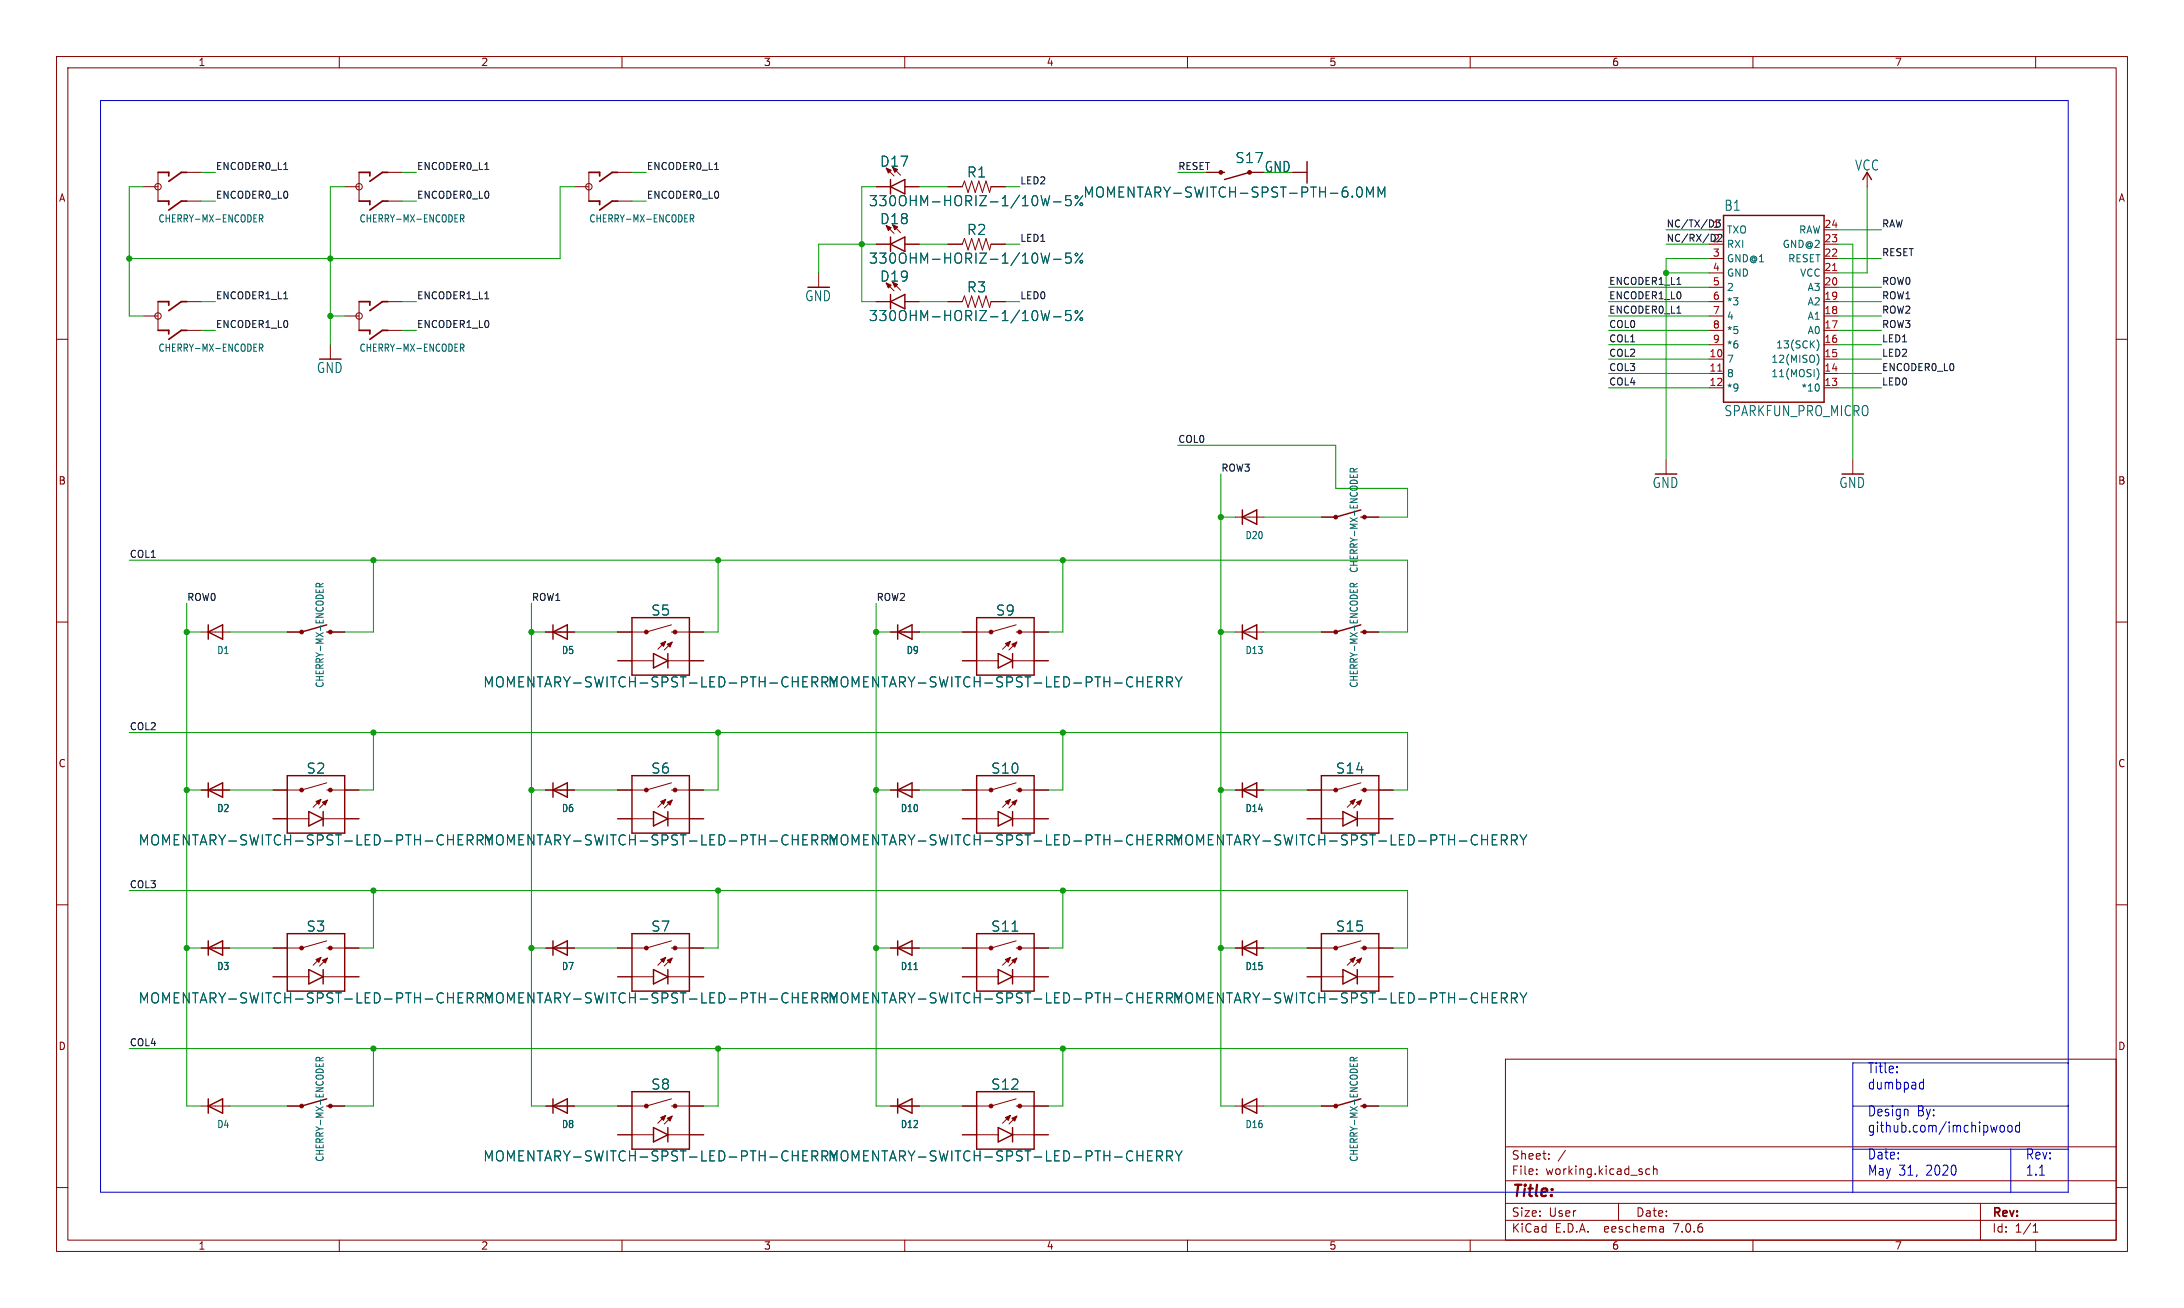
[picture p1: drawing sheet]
<svg xmlns="http://www.w3.org/2000/svg" width="386mm" height="231mm" viewBox="0 0 386 231" stroke-linecap="round" stroke-linejoin="round" font-family="sans-serif">
<g fill="none" stroke="#840000" stroke-width=".18">
<path d="M10 10h366.2v211.3h-366.2zM12 12h362.2v207.3h-362.2zM60 10v2M110 10v2M160 10v2M210 10v2M260 10v2M310 10v2M360 10v2M25.4 33h2.5M27.9 30.5v5.1M33 30.5h2.6"/>
<path d="M33 35.6h2.6M61 33h2.5M63.5 30.5v5.1M68.6 30.5h2.5M68.6 35.6h2.5M101.6 33h2.5M104.1 30.5v5.1M109.2 30.5h2.6M109.2 35.6h2.6M154.9 33h2.6M156.7 29.7l1.4 1.4M156.7 39.9l1.4 1.4"/>
<path d="M157.9 29.6l1.4 1.4M157.9 39.8l1.4 1.3M160 33h2.6M167.6 33h2.6l.4-1 .6 2 .6-2 .7 2 .6-2 .6 2 .7-2 .6 2 .3-1h2.5M213.4 30.5h2.5M221 30.5h2.5M228.6 30.5h2.5M330.2 30.5v2.5M10 60h2M25.4 55.9h2.5M27.9 53.3v5.1M33 53.3h2.6"/>
<path d="M33 58.4h2.6M61 55.9h2.5M63.5 53.3v5.1M68.6 53.3h2.5M68.6 58.4h2.5M144.8 48.3v2.5M154.9 43.2h2.6M154.9 53.3h2.6M156.7 50l1.4 1.4M157.9 49.9l1.4 1.4M160 43.2h2.6M160 53.3h2.6"/>
<path d="M167.6 43.2h2.6l.4-1 .6 2 .6-2 .7 2 .6-2 .6 2 .7-2 .6 2 .3-1h2.5M167.6 53.3h2.6l.4-1 .6 2.1 .6-2.1 .7 2.1 .6-2.1 .6 2.1 .7-2.1 .6 2.1 .3-1.1h2.5M302.3 43.2h2.5M302.3 53.3h2.5M302.3 58.4h2.5M302.3 55.9h2.5M302.3 40.6h2.5M302.3 50.8h2.5M302.3 48.3h2.5M302.3 45.7h2.5M322.6 43.2h2.5M322.6 53.3h2.5"/>
<path d="M322.6 58.4h2.5M322.6 55.9h2.5M322.6 40.6h2.5M322.6 50.8h2.5M322.6 48.3h2.5M322.6 45.7h2.5M374.2 60h2M58.4 61v2.5M302.3 63.5h2.5M302.3 66h2.5M302.3 68.6h2.5M302.3 61h2.5"/>
<path d="M322.6 63.5h2.5M322.6 66h2.5M322.6 68.6h2.5M322.6 61h2.5M218.4 91.4h5.1M233.7 91.4h2.5M241.3 91.4h2.5M294.6 81.3v2.5M327.7 81.3v2.5M10 110h2M35.6 111.8h5M50.8 111.8h2.5"/>
<path d="M58.4 111.8h2.6M96.5 111.8h5.1M109.2 116.8h6.4M117.7 113.4l-1.4 1.4M118.1 116.8h6.4M118.7 110.5l-4.4 1.3h-5.1M118.7 111.8h5.8M118.9 113.5l-1.4 1.4M157.5 111.8h5.1M170.2 116.8h6.3M178.7 113.4l-1.4 1.4M179.1 116.8h6.3"/>
<path d="M179.7 110.5l-4.4 1.3h-5.1M179.7 111.8h5.7M179.8 113.5l-1.4 1.4M218.4 111.8h5.1M233.7 111.8h2.5M241.3 111.8h2.5M374.2 110h2M35.6 139.7h5M57.8 138.4l-4.5 1.3h-5M57.8 139.7h5.7M96.5 139.7h5.1M118.7 138.4l-4.4 1.3h-5.1"/>
<path d="M118.7 139.7h5.8M157.5 139.7h5.1M179.7 138.4l-4.4 1.3h-5.1M179.7 139.7h5.7M218.4 139.7h5.1M240.7 138.4l-4.5 1.3h-5.1M240.7 139.7h5.7M10 160h2M48.3 144.8h6.3M56.8 141.4l-1.4 1.3M57.1 144.8h6.4M57.9 141.5l-1.4 1.4"/>
<path d="M109.2 144.8h6.4M117.7 141.4l-1.4 1.3M118.1 144.8h6.4M118.9 141.5l-1.4 1.4M170.2 144.8h6.3M178.7 141.4l-1.4 1.3M179.1 144.8h6.3M179.8 141.5l-1.4 1.4M231.1 144.8h6.4M239.6 141.4l-1.3 1.3M240 144.8h6.4M240.8 141.5l-1.4 1.4"/>
<path d="M374.2 160h2M35.6 167.6h5M48.3 172.7h6.3M56.8 169.3l-1.4 1.4M57.1 172.7h6.4M57.8 166.4l-4.5 1.2h-5M57.8 167.6h5.7M57.9 169.4l-1.4 1.4M96.5 167.6h5.1M109.2 172.7h6.4M117.7 169.3l-1.4 1.4M118.1 172.7h6.4"/>
<path d="M118.7 166.4l-4.4 1.2h-5.1M118.7 167.6h5.8M118.9 169.4l-1.4 1.4M157.5 167.6h5.1M170.2 172.7h6.3M178.7 169.3l-1.4 1.4M179.1 172.7h6.3M179.7 166.4l-4.4 1.2h-5.1M179.7 167.6h5.7M179.8 169.4l-1.4 1.4M218.4 167.6h5.1M231.1 172.7h6.4"/>
<path d="M239.6 169.3l-1.3 1.4M240 172.7h6.4M240.7 166.4l-4.5 1.2h-5.1M240.7 167.6h5.7M240.8 169.4l-1.4 1.4M35.6 195.6h5M50.8 195.6h2.5M58.4 195.6h2.6M96.5 195.6h5.1M117.7 197.2l-1.4 1.4M118.7 194.3l-4.4 1.3h-5.1M118.7 195.6h5.8"/>
<path d="M118.9 197.4l-1.4 1.4M157.5 195.6h5.1M178.7 197.2l-1.4 1.4M179.7 194.3l-4.4 1.3h-5.1M179.7 195.6h5.7M179.8 197.4l-1.4 1.4M218.4 195.6h5.1M233.7 195.6h2.5M241.3 195.6h2.5M266.2 187.3h108v32h-108zM10 210h2M60 219.3v2"/>
<path d="M109.2 200.7h6.4M110 219.3v2M118.1 200.7h6.4M160 219.3v2M170.2 200.7h6.3M179.1 200.7h6.3M210 219.3v2M260 219.3v2M266.2 215.8h108M266.2 212.8h108M266.2 208.8h108M266.2 202.8h108"/>
<path d="M271.8 207.5v.2M271.8 206.7v.2M273.9 204.8v.2M273.9 204v.2M276.8 203.4l-1.3 1.9M286.2 212.8v3M291.8 206.7h-.5l-.3 .3v.4l.2 .2h.6M292.4 206.8l.2-.1h.4v1M292.4 206.2v1.5M294.1 216.9l.1 1M294.2 217.8l-.2 .1M294.2 217.2l-.2 .1"/>
<path d="M310 219.3v2M350.2 212.8v6.5M359.5 217.9h.9M359.5 216.8l.5-.4v1.5M360 219.3v2M374.2 210h2"/>
<circle cx="27.9" cy="33" r=".57"/>
<circle cx="63.5" cy="33" r=".57"/>
<circle cx="104.1" cy="33" r=".57"/>
<circle cx="27.9" cy="55.9" r=".57"/>
<circle cx="63.5" cy="55.9" r=".57"/>
</g>
<g fill="#840000" stroke="#840000" stroke-width=".18">
<path d="M116.8 169.7l.9-.4-.4 .9z"/>
<path d="M118 169.8l.9-.4-.4 .9z"/>
<path d="M156.7 50l.9 .4-.5 .5z"/>
<path d="M116.8 197.6l.9-.4-.4 .9z"/>
<path d="M118 197.7l.9-.3-.4 .8z"/>
<path d="M55.9 141.7l.9-.3-.4 .8z"/>
<path d="M57 141.9l.9-.4-.4 .9z"/>
<path d="M55.9 169.7l.9-.4-.4 .9z"/>
<path d="M57 169.8l.9-.4-.4 .9z"/>
<path d="M177.8 197.6l.9-.4-.4 .9z"/>
<path d="M178.9 197.7l.9-.3-.3 .8z"/>
<path d="M116.8 113.8l.9-.4-.4 .9z"/>
<path d="M118 113.9l.9-.4-.4 .9z"/>
<path d="M116.8 141.7l.9-.3-.4 .8z"/>
<path d="M118 141.9l.9-.4-.4 .9z"/>
<path d="M156.7 29.7l.9 .4-.5 .5z"/>
<path d="M156.7 39.9l.9 .4-.5 .5z"/>
<path d="M177.8 113.8l.9-.4-.4 .9z"/>
<path d="M178.9 113.9l.9-.4-.3 .9z"/>
<path d="M177.8 169.7l.9-.4-.4 .9z"/>
<path d="M178.9 169.8l.9-.4-.3 .9z"/>
<path d="M177.8 141.7l.9-.3-.4 .8z"/>
<path d="M178.9 141.9l.9-.4-.3 .9z"/>
<path d="M238.8 169.7l.8-.4-.3 .9z"/>
<path d="M239.9 169.8l.9-.4-.4 .9z"/>
<path d="M238.8 141.7l.8-.3-.3 .8z"/>
<path d="M239.9 141.9l.9-.4-.4 .9z"/>
<circle cx="114.3" cy="167.6" r=".33"/>
<circle cx="119.4" cy="167.6" r=".33"/>
<circle cx="221" cy="30.5" r=".33"/>
<circle cx="215.9" cy="30.5" r=".33"/>
<circle cx="236.2" cy="91.4" r=".33"/>
<circle cx="241.3" cy="91.4" r=".33"/>
<circle cx="236.2" cy="111.8" r=".33"/>
<circle cx="241.3" cy="111.8" r=".33"/>
<circle cx="53.3" cy="195.6" r=".33"/>
<circle cx="58.4" cy="195.6" r=".33"/>
<circle cx="114.3" cy="195.6" r=".33"/>
<circle cx="119.4" cy="195.6" r=".33"/>
<circle cx="53.3" cy="139.7" r=".33"/>
<circle cx="58.4" cy="139.7" r=".33"/>
<circle cx="53.3" cy="167.6" r=".33"/>
<circle cx="58.4" cy="167.6" r=".33"/>
<circle cx="175.3" cy="195.6" r=".33"/>
<circle cx="180.3" cy="195.6" r=".33"/>
<circle cx="114.3" cy="111.8" r=".33"/>
<circle cx="119.4" cy="111.8" r=".33"/>
<circle cx="114.3" cy="139.7" r=".33"/>
<circle cx="119.4" cy="139.7" r=".33"/>
<circle cx="236.2" cy="195.6" r=".33"/>
<circle cx="241.3" cy="195.6" r=".33"/>
<circle cx="175.3" cy="111.8" r=".33"/>
<circle cx="180.3" cy="111.8" r=".33"/>
<circle cx="175.3" cy="167.6" r=".33"/>
<circle cx="180.3" cy="167.6" r=".33"/>
<circle cx="175.3" cy="139.7" r=".33"/>
<circle cx="180.3" cy="139.7" r=".33"/>
<circle cx="53.3" cy="111.8" r=".33"/>
<circle cx="58.4" cy="111.8" r=".33"/>
<circle cx="236.2" cy="167.6" r=".33"/>
<circle cx="241.3" cy="167.6" r=".33"/>
<circle cx="236.2" cy="139.7" r=".33"/>
<circle cx="241.3" cy="139.7" r=".33"/>
</g>
<g fill="none" stroke="#840000" stroke-width=".25">
<path d="M157.5 31.8v2.5M157.5 33l2.5-1.2v2.5zM215.9 30.5h.6M221 30.5l-4.5 1.3M231.1 28.6v3.8M304.8 38.1h17.8v33h-17.8zM329.4 31.8l.8-1.3 .8 1.3M157.5 41.9v2.6M157.5 52.1v2.5M157.5 53.3l2.5-1.2v2.5zM157.5 43.2l2.5-1.3v2.6zM219.7 91.4l2.5-1.2v2.5z"/>
<path d="M219.7 90.2v2.5M240.7 90.2l-4.5 1.2M240.7 91.4h.6M36.8 111.8l2.6-1.3v2.5zM36.8 110.5v2.5M57.8 111.8h.6M57.8 110.5l-4.5 1.3M97.8 111.8l2.5-1.3v2.5zM97.8 110.5v2.5M111.8 109.2h10.1v10.2h-10.1zM115.6 115.6l2.5 1.2-2.5 1.3zM118.1 115.6v2.5"/>
<path d="M158.7 111.8l2.6-1.3v2.5zM158.7 110.5v2.5M172.7 109.2h10.2v10.2h-10.2zM176.5 115.6l2.6 1.2-2.6 1.3zM179.1 115.6v2.5M219.7 111.8l2.5-1.3v2.5zM219.7 110.5v2.5M240.7 110.5l-4.5 1.3M240.7 111.8h.6M36.8 139.7l2.6-1.3v2.6zM36.8 138.4v2.6M50.8 137.2h10.2v10.1h-10.2z"/>
<path d="M97.8 139.7l2.5-1.3v2.6zM97.8 138.4v2.6M111.8 137.2h10.1v10.1h-10.1zM158.7 139.7l2.6-1.3v2.6zM158.7 138.4v2.6M172.7 137.2h10.2v10.1h-10.2zM219.7 139.7l2.5-1.3v2.6zM219.7 138.4v2.6M233.7 137.2h10.1v10.1h-10.1zM54.6 143.5l2.5 1.3-2.5 1.3zM57.1 143.5v2.6M115.6 143.5l2.5 1.3-2.5 1.3z"/>
<path d="M118.1 143.5v2.6M176.5 143.5l2.6 1.3-2.6 1.3zM179.1 143.5v2.6M237.5 143.5l2.5 1.3-2.5 1.3zM240 143.5v2.6M36.8 167.6l2.6-1.2v2.5zM36.8 166.4v2.5M50.8 165.1h10.2v10.2h-10.2zM54.6 171.5l2.5 1.2-2.5 1.3zM57.1 171.5v2.5M97.8 167.6l2.5-1.2v2.5zM97.8 166.4v2.5"/>
<path d="M111.8 165.1h10.1v10.2h-10.1zM115.6 171.5l2.5 1.2-2.5 1.3zM118.1 171.5v2.5M158.7 167.6l2.6-1.2v2.5zM158.7 166.4v2.5M172.7 165.1h10.2v10.2h-10.2zM176.5 171.5l2.6 1.2-2.6 1.3zM179.1 171.5v2.5M219.7 167.6l2.5-1.2v2.5zM219.7 166.4v2.5M233.7 165.1h10.1v10.2h-10.1zM237.5 171.5l2.5 1.2-2.5 1.3z"/>
<path d="M240 171.5v2.5M36.8 195.6l2.6-1.3v2.6zM36.8 194.3v2.6M57.8 194.3l-4.5 1.3M57.8 195.6h.6M97.8 195.6l2.5-1.3v2.6zM97.8 194.3v2.6M111.8 193h10.1v10.2h-10.1zM115.6 199.4l2.5 1.3-2.5 1.2zM118.1 199.4v2.5M158.7 195.6l2.6-1.3v2.6zM158.7 194.3v2.6"/>
<path d="M172.7 193h10.2v10.2h-10.2zM176.5 199.4l2.6 1.3-2.6 1.2zM179.1 199.4v2.5M219.7 195.6l2.5-1.3v2.6zM219.7 194.3v2.6M240.7 195.6h.6M240.7 194.3l-4.5 1.3"/>
</g>
<g fill="none" stroke="#006464" stroke-width=".18">
<path d="M45.9 38.6h.5l.1-.2-.1-.4h-.5v1.3M46.1 38.6l.4 .7M81.4 38.6h.5l.1-.2-.1-.4h-.5v1.3M81.7 38.6l.3 .7M122.1 38.6h.5l.1-.2-.1-.4h-.5v1.3M122.3 38.6l.4 .7M185.6 34.6l-.4 1.8-.3-1.3M186.3 35.7h1.4M189.4 34.6h-.9l-.1 .8 .3-.1 .6 .1 .1 .2v.6l-.3 .2h-.4l-.3-.2M191.1 35.9l-.1 .2 .2 .3 .3-.3-.1-.2M191.5 34.6l-1.4 1.8M240.3 33.1h.2a1.11 1.11 0 0 1 0 1.8h-.2"/>
<path d="M241.7 34.9v-1.8l.6 1.2 .6-1.2v1.8M243.7 34.9v-1.8l.6 1.2 .6-1.2v1.8M185.6 44.8l-.4 1.7-.3-1.2M185.6 54.9l-.4 1.8-.3-1.3M186.3 45.9h1.4M186.3 56h1.4M189.4 44.8h-.9l-.1 .8 .3-.2 .6 .1 .1 .3v.6l-.3 .1h-.4l-.3-.1M189.4 54.9h-.9l-.1 .9 .3-.2 .6 .1 .1 .2v.6l-.3 .2h-.4l-.3-.2M191.5 44.8l-1.4 1.7M191.5 54.9l-1.4 1.8M45.9 61.5l.5-.1 .1-.1-.1-.4-.5-.1v1.3M46.1 61.5l.4 .6"/>
<path d="M81.4 61.5l.5-.1 .1-.1-.1-.4-.5-.1v1.3M81.7 61.5l.3 .6M321.3 65.2a1.46 1.46 0 0 1 0 1.9M321.3 60.1a1.46 1.46 0 0 1 0 1.9M321.3 62.6a1.46 1.46 0 0 1 0 2M321.7 68.1v.8M239.4 83.4v-.5l-.2-.1-.4 .1v.5h1.2M240 82.8l-.6 .4M56.5 103.8v-.6l-.2-.1-.4 .1v.6h1.3M57.2 103.1l-.7 .4M146 119.7h-.6v1.8M207.9 119.7l.5 .9"/>
<path d="M209 119.7l-.6 .9M239.4 103.8v-.6l-.2-.1-.4 .1v.6h1.2M240 103.1l-.6 .4M143.6 120.6h.7a.48 .48 0 0 0 .3-.4 .48 .48 0 0 0-.3-.5h-.7v1.8M144 120.6l.6 .9M145.4 120.6h.6M204.6 120.6h.6a.48 .48 0 0 0 .4-.4 .48 .48 0 0 0-.4-.5h-.6v1.8M205 120.6l.6 .9M206.3 120.6h.7a.48 .48 0 0 0 .4-.4 .48 .48 0 0 0-.4-.5h-.7v1.8M206.8 120.6l.5 .9M208.4 120.6v.9M82.6 148.6h.7a.48 .48 0 0 0 .4-.5 .48 .48 0 0 0-.4-.5h-.7v1.8"/>
<path d="M83.1 148.6l.6 .8M84.4 148.6h.7M85.1 147.6h-.7v1.8M143.6 148.6h.7a.48 .48 0 0 0 .3-.5 .48 .48 0 0 0-.3-.5h-.7v1.8M144 148.6l.6 .8M145.4 148.6h.6M146 147.6h-.6v1.8M204.6 148.6h.6a.48 .48 0 0 0 .4-.5 .48 .48 0 0 0-.4-.5h-.6v1.8M205 148.6l.6 .8M206.3 148.6h.7M207 147.6h-.7v1.8M265.5 148.6h.7a.48 .48 0 0 0 .3-.5 .48 .48 0 0 0-.3-.5h-.7v1.8"/>
<path d="M265.9 148.6l.6 .8M267.3 148.6h.7a.48 .48 0 0 0 .3-.5 .48 .48 0 0 0-.3-.5h-.7v1.8M267.7 148.6l.6 .8M268.8 147.6l.6 1M269.4 148.6v.8M270 147.6l-.6 1M82.6 176.5h.7a.48 .48 0 0 0 .4-.5 .48 .48 0 0 0-.4-.4h-.7v1.7M83.1 176.5l.6 .8M84.4 176.5h.7M85.1 175.6h-.7v1.7M143.6 176.5h.7a.48 .48 0 0 0 .3-.5 .48 .48 0 0 0-.3-.4h-.7v1.7M144 176.5l.6 .8"/>
<path d="M145.4 176.5h.6M146 175.6h-.6v1.7M179 164.6h1M204.6 176.5h.6a.48 .48 0 0 0 .4-.5 .48 .48 0 0 0-.4-.4h-.6v1.7M205 176.5l.6 .8M206.3 176.5h.7M207 175.6h-.7v1.7M265.5 176.5h.7a.48 .48 0 0 0 .3-.5 .48 .48 0 0 0-.3-.4h-.7v1.7M265.9 176.5l.6 .8M267.3 176.5h.7a.48 .48 0 0 0 .3-.5 .48 .48 0 0 0-.3-.4h-.7v1.7M267.7 176.5l.6 .8M268.8 175.6l.6 .9"/>
<path d="M269.4 176.5v.8M270 175.6l-.6 .9M56.5 187.6v-.5l-.2-.1-.4 .1v.5h1.3M57.2 187l-.7 .3M239.4 187.6v-.5l-.2-.1-.4 .1v.5h1.2M240 187l-.6 .3M143.6 204.4h.7a.48 .48 0 0 0 .3-.4 .48 .48 0 0 0-.3-.5h-.7v1.8M144 204.4l.6 .9M145.4 204.4h.6M146 203.5h-.6v1.8M204.6 204.4h.6a.48 .48 0 0 0 .4-.4 .48 .48 0 0 0-.4-.5h-.6v1.8M205 204.4l.6 .9"/>
<path d="M206.3 204.4h.7a.48 .48 0 0 0 .4-.4 .48 .48 0 0 0-.4-.5h-.7v1.8M206.8 204.4l.5 .9M207.9 203.5l.5 .9M208.4 204.4v.9M209 203.5l-.6 .9"/>
<circle cx="190.4" cy="34.8" r=".25"/>
<circle cx="190.4" cy="55.2" r=".25"/>
<circle cx="190.4" cy="45" r=".25"/>
<circle cx="191.2" cy="56.4" r=".25"/>
<circle cx="191.2" cy="46.3" r=".25"/>
</g>
<g fill="none" stroke="#840000" stroke-width=".3">
<path d="M27.9 30.5h1.9v.6M27.9 35.6h1.9v.6M33 30.5h-.9l-2.3 1.6M33 35.6h-.9l-2.3 1.5M63.5 30.5h1.9v.6M63.5 35.6h1.9v.6M68.6 30.5h-1l-2.2 1.6M68.6 35.6h-1l-2.2 1.5M104.1 30.5h1.9v.6M104.1 35.6h1.9v.6M109.2 30.5h-.9l-2.3 1.6M109.2 35.6h-.9l-2.3 1.5"/>
<path d="M27.9 53.3h1.9v.7M27.9 58.4h1.9v.7M33 53.3h-.9l-2.3 1.6M33 58.4h-.9l-2.3 1.6M63.5 53.3h1.9v.7M63.5 58.4h1.9v.7M68.6 53.3h-1l-2.2 1.6M68.6 58.4h-1l-2.2 1.6"/>
</g>
<path d="M324.1 47.8h.7M303.8 65.6h.7" fill="none" stroke="#a90000" stroke-width=".18"/>
<path d="M303.5 38.9h.7l-.4 .5M304 39.4l.2 .2v.3l-.2 .2M304.3 41.4l.2 .3v.3l-.8 .7h.8" fill="none" stroke="#0f0f0f" stroke-width=".18"/>
<g fill="none" stroke="#0000c2" stroke-width=".18">
<path d="M17.8 17.8h348v193h-348zM327.7 195.6h38.1M335.5 189.5v.2M335.5 188.6v.2M339.6 192.5h.6M339.6 191.5h.6M340.2 190.8v1.8M353.2 199l-.3 1.2M353.8 199.1a.39 .39 0 0 1 .7 .2l-.1 .7a.39 .39 0 0 1-.4 .2 .39 .39 0 0 1-.3-.4v-.5zM355.2 199.1a.39 .39 0 0 1 .6 .2v.7a.39 .39 0 0 1-.4 .2 .39 .39 0 0 1-.3-.4v-.5zM357.1 199.1l-.4-.1-.3 .3v.5l.2 .3h.5M357.1 198.4v1.8"/>
<path d="M365.8 188h-38.1v22.8M327.7 203.2h38.1M355.6 203.2v7.6M360.7 207.8h.9"/>
</g>
<g fill="none" stroke="#009600" stroke-width=".18">
<path d="M25.4 33h-2.5v22.9h2.5M35.6 30.5h2.5M35.6 35.6h2.5M61 33h-2.6v28M71.1 30.5h2.6M71.1 35.6h2.6M101.6 33h-2.5v12.7h-76.2M111.8 30.5h2.5M111.8 35.6h2.5M154.9 33h-2.5v20.3h2.5M162.6 33h5M177.8 33h2.5"/>
<path d="M208.3 30.5h5.1M223.5 30.5h5.1M330.2 33v15.3h-5.1M35.6 53.3h2.5M35.6 58.4h2.5M58.4 55.9h2.6M71.1 53.3h2.6M71.1 58.4h2.6M154.9 43.2h-10.1v5.1M162.6 53.3h5M162.6 43.2h5M177.8 53.3h2.5"/>
<path d="M177.8 43.2h2.5M284.5 53.3h17.8M284.5 50.8h17.8M284.5 58.4h17.8M284.5 55.9h17.8M294.6 43.2h7.7M294.6 40.6h7.7M294.6 48.3h7.7M302.3 45.7h-7.7v35.6M325.1 53.3h7.6M325.1 43.2h2.6v38.1M325.1 40.6h7.6"/>
<path d="M325.1 45.7h7.6M325.1 50.8h7.6M325.1 58.4h7.6M325.1 55.9h7.6M208.3 78.7h27.9v7.7h12.7v5h-5.1M284.5 61h17.8M284.5 66h17.8M284.5 63.5h17.8M284.5 68.6h17.8M325.1 61h7.6M325.1 66h7.6M325.1 63.5h7.6"/>
<path d="M325.1 68.6h7.6M22.9 99.1h226v12.7h-5.1M66 99.1v12.7h-5M127 99.1v12.7h-2.5M188 99.1v12.7h-2.6M215.9 83.8v111.8h2.5M215.9 91.4h2.5M223.5 91.4h10.2M33 111.8h2.6M33 106.7v88.9h2.6M40.6 111.8h10.2M94 106.7v88.9h2.5"/>
<path d="M94 111.8h2.5M101.6 111.8h7.6M154.9 111.8h2.6M154.9 106.7v88.9h2.6M162.6 111.8h7.6M215.9 111.8h2.5M223.5 111.8h10.2M22.9 129.5h226v10.2h-2.5M33 139.7h2.6M40.6 139.7h7.7M66 129.5v10.2h-2.5M94 139.7h2.5"/>
<path d="M101.6 139.7h7.6M127 129.5v10.2h-2.5M154.9 139.7h2.6M162.6 139.7h7.6M188 129.5v10.2h-2.6M215.9 139.7h2.5M223.5 139.7h7.6M22.9 157.5h226v10.1h-2.5M66 157.5v10.1h-2.5M127 157.5v10.1h-2.5M188 157.5v10.1h-2.6M33 167.6h2.6"/>
<path d="M40.6 167.6h7.7M94 167.6h2.5M101.6 167.6h7.6M154.9 167.6h2.6M162.6 167.6h7.6M215.9 167.6h2.5M223.5 167.6h7.6M22.9 185.4h226v10.2h-5.1M40.6 195.6h10.2M66 185.4v10.2h-5M101.6 195.6h7.6M127 185.4v10.2h-2.5"/>
<path d="M162.6 195.6h7.6M188 185.4v10.2h-2.6M223.5 195.6h10.2"/>
</g>
<g fill="#009600" stroke="#009600" stroke-width=".18">
<circle cx="94" cy="139.7" r=".46"/>
<circle cx="94" cy="167.6" r=".46"/>
<circle cx="66" cy="129.5" r=".46"/>
<circle cx="66" cy="157.5" r=".46"/>
<circle cx="66" cy="185.4" r=".46"/>
<circle cx="33" cy="167.6" r=".46"/>
<circle cx="33" cy="139.7" r=".46"/>
<circle cx="152.4" cy="43.2" r=".46"/>
<circle cx="154.9" cy="167.6" r=".46"/>
<circle cx="127" cy="185.4" r=".46"/>
<circle cx="58.4" cy="55.9" r=".46"/>
<circle cx="66" cy="99.1" r=".46"/>
<circle cx="58.4" cy="45.7" r=".46"/>
<circle cx="22.9" cy="45.7" r=".46"/>
<circle cx="33" cy="111.8" r=".46"/>
<circle cx="127" cy="99.1" r=".46"/>
<circle cx="154.9" cy="111.8" r=".46"/>
<circle cx="94" cy="111.8" r=".46"/>
<circle cx="188" cy="99.1" r=".46"/>
<circle cx="154.9" cy="139.7" r=".46"/>
<circle cx="215.9" cy="111.8" r=".46"/>
<circle cx="215.9" cy="91.4" r=".46"/>
<circle cx="294.6" cy="48.3" r=".46"/>
<circle cx="188" cy="157.5" r=".46"/>
<circle cx="188" cy="129.5" r=".46"/>
<circle cx="188" cy="185.4" r=".46"/>
<circle cx="215.9" cy="139.7" r=".46"/>
<circle cx="215.9" cy="167.6" r=".46"/>
<circle cx="127" cy="129.5" r=".46"/>
<circle cx="127" cy="157.5" r=".46"/>
</g>
<text font-size="2.8" fill="#840000" x="267.2" y="212.2">Title:</text>
<g font-size="2.5" fill="#006464">
<text x="155.6" y="29.7">D17</text>
<text x="218.4" y="29.1">S17</text>
<text x="170.9" y="31.6">R1</text>
<text x="191.5" y="35.2">MOMENTARY-SWITCH-SPST-PTH-6.0MM</text>
<text x="223.6" y="30.6">GND</text>
<text x="328" y="30.4">VCC</text>
<text x="153.6" y="36.7">330OHM-HORIZ-1/10W-5%</text>
<text x="155.6" y="39.9">D18</text>
<text x="170.9" y="41.8">R2</text>
<text x="304.9" y="37.5">B1</text>
<text x="153.6" y="46.8">330OHM-HORIZ-1/10W-5%</text>
<text x="142.3" y="53.5">GND</text>
<text x="155.6" y="50">D19</text>
<text x="170.9" y="51.9">R3</text>
<text x="153.6" y="57">330OHM-HORIZ-1/10W-5%</text>
<text x="55.9" y="66.2">GND</text>
<text x="304.9" y="73.8">SPARKFUN_PRO_MICRO</text>
<text x="292.2" y="86.5">GND</text>
<text x="325.2" y="86.5">GND</text>
<text x="115.1" y="109.1">S5</text>
<text x="176.1" y="109.1">S9</text>
<text x="85.4" y="121.8">MOMENTARY-SWITCH-SPST-LED-PTH-CHERRY</text>
<text x="146.3" y="121.8">MOMENTARY-SWITCH-SPST-LED-PTH-CHERRY</text>
<text x="54.1" y="137">S2</text>
<text x="115.1" y="137">S6</text>
<text x="175.2" y="137">S10</text>
<text x="236.2" y="137">S14</text>
<text x="24.4" y="149.7">MOMENTARY-SWITCH-SPST-LED-PTH-CHERRY</text>
<text x="85.4" y="149.7">MOMENTARY-SWITCH-SPST-LED-PTH-CHERRY</text>
<text x="146.3" y="149.7">MOMENTARY-SWITCH-SPST-LED-PTH-CHERRY</text>
<text x="207.3" y="149.7">MOMENTARY-SWITCH-SPST-LED-PTH-CHERRY</text>
<text x="54.1" y="164.9">S3</text>
<text x="115.1" y="164.9">S7</text>
<text x="175.2" y="164.9">S11</text>
<text x="236.2" y="164.9">S15</text>
<text x="24.4" y="177.6">MOMENTARY-SWITCH-SPST-LED-PTH-CHERRY</text>
<text x="85.4" y="177.6">MOMENTARY-SWITCH-SPST-LED-PTH-CHERRY</text>
<text x="146.3" y="177.6">MOMENTARY-SWITCH-SPST-LED-PTH-CHERRY</text>
<text x="207.3" y="177.6">MOMENTARY-SWITCH-SPST-LED-PTH-CHERRY</text>
<text x="115.1" y="192.9">S8</text>
<text x="175.2" y="192.9">S12</text>
<text x="85.4" y="205.6">MOMENTARY-SWITCH-SPST-LED-PTH-CHERRY</text>
<text x="146.3" y="205.6">MOMENTARY-SWITCH-SPST-LED-PTH-CHERRY</text>
</g>
<g font-size="2.5" fill="#0000c2">
<text x="330.2" y="189.9">Title:</text>
<text x="330.2" y="197.5">Design</text>
<text x="330.2" y="192.8">dumbpad</text>
<text x="339" y="197.5">By:</text>
<text x="330.2" y="200.4">github.com/imchipwood</text>
<text x="330.2" y="205.2">Date:</text>
<text x="330.2" y="208">May 31,</text>
<text x="340.7" y="208">2020</text>
<text x="358.1" y="205.2">Rev:</text>
<text x="358.1" y="208">1.1</text>
</g>
<g font-size="2.1" fill="#840000">
<text x="267.2" y="208">File:</text>
<text x="267.2" y="205.3">Sheet:</text>
<text x="273.3" y="208">working.kicad_sch</text>
<text x="267.2" y="215.4">Size:</text>
<text x="273.9" y="215.4">User</text>
<text x="289.2" y="215.4">Date:</text>
<text x="352.2" y="215.6">Rev:</text>
<text x="267.2" y="218.2">KiCad</text>
<text x="275" y="218.2">E.D.A.</text>
<text x="283.8" y="218.2">eeschema</text>
<text x="296.2" y="218.2">7.0.6</text>
<text x="352.2" y="218.2">Id:</text>
<text x="356.3" y="218.2">1/1</text>
</g>
<g font-size="1.8" fill="#840000">
<text x="35" y="11.9">1</text>
<text x="85" y="11.9">2</text>
<text x="135" y="11.9">3</text>
<text x="185" y="11.9">4</text>
<text x="235" y="11.9">5</text>
<text x="285" y="11.9">6</text>
<text x="335" y="11.9">7</text>
<text x="10.3" y="35.9">A</text>
<text x="374.6" y="35.9">A</text>
<text x="10.3" y="85.9">B</text>
<text x="374.5" y="85.9">B</text>
<text x="10.3" y="135.9">C</text>
<text x="374.5" y="135.9">C</text>
<text x="10.3" y="185.9">D</text>
<text x="374.5" y="185.9">D</text>
<text x="35" y="221.2">1</text>
<text x="85" y="221.2">2</text>
<text x="135" y="221.2">3</text>
<text x="185" y="221.2">4</text>
<text x="235" y="221.2">5</text>
<text x="285" y="221.2">6</text>
<text x="335" y="221.2">7</text>
</g>
<g font-size="1.8" fill="#006464">
<text x="27.9" y="39.5">CHERRY-MX-ENCODER</text>
<text x="63.5" y="39.5">CHERRY-MX-ENCODER</text>
<text x="104.1" y="39.5">CHERRY-MX-ENCODER</text>
<text x="305.3" y="41.5">TXO</text>
<text x="318.1" y="41.5">RAW</text>
<text x="305.3" y="44">RXI</text>
<text x="305.3" y="46.6">GND@1</text>
<text x="315.2" y="44">GND@2</text>
<text x="316.1" y="46.6">RESET</text>
<text x="305.3" y="49.1">GND</text>
<text x="305.3" y="51.7">2</text>
<text x="318.2" y="49.1">VCC</text>
<text x="319.6" y="51.7">A3</text>
<text x="305.3" y="54.2">*3</text>
<text x="305.3" y="56.7">4</text>
<text x="305.3" y="59.3">*5</text>
<text x="319.6" y="59.3">A0</text>
<text x="319.6" y="56.7">A1</text>
<text x="319.6" y="54.2">A2</text>
<text x="27.9" y="62.4">CHERRY-MX-ENCODER</text>
<text x="63.5" y="62.4">CHERRY-MX-ENCODER</text>
<text x="305.3" y="64.4">7</text>
<text x="305.3" y="61.8">*6</text>
<text x="313.2" y="64.4">12(MISO)</text>
<text x="314" y="61.8">13(SCK)</text>
<text x="305.3" y="66.9">8</text>
<text x="305.3" y="69.4">*9</text>
<text x="313.2" y="66.9">11(MOSI)</text>
<text x="318.5" y="69.4">*10</text>
<text x="220.2" y="95.5">D20</text>
<text x="240.3" y="101.4" transform="rotate(-90 240.3 101.4)">CHERRY-MX-ENCODER</text>
<text x="38.3" y="115.9">D1</text>
<text x="99.3" y="115.9">D5</text>
<text x="160.2" y="115.9">D9</text>
<text x="220.2" y="115.9">D13</text>
<text x="57.4" y="121.7" transform="rotate(-90 57.4 121.7)">CHERRY-MX-ENCODER</text>
<text x="240.3" y="121.7" transform="rotate(-90 240.3 121.7)">CHERRY-MX-ENCODER</text>
<text x="38.3" y="143.8">D2</text>
<text x="99.3" y="143.8">D6</text>
<text x="159.2" y="143.8">D10</text>
<text x="220.2" y="143.8">D14</text>
<text x="38.3" y="171.7">D3</text>
<text x="99.3" y="171.7">D7</text>
<text x="159.2" y="171.7">D11</text>
<text x="220.2" y="171.7">D15</text>
<text x="38.3" y="199.7">D4</text>
<text x="99.3" y="199.7">D8</text>
<text x="159.2" y="199.7">D12</text>
<text x="220.2" y="199.7">D16</text>
<text x="57.4" y="205.5" transform="rotate(-90 57.4 205.5)">CHERRY-MX-ENCODER</text>
<text x="240.3" y="205.5" transform="rotate(-90 240.3 205.5)">CHERRY-MX-ENCODER</text>
</g>
<g font-size="1.8" fill="#a90000">
<text x="322.5" y="40.4">24</text>
<text x="302.8" y="45.5">3</text>
<text x="322.5" y="45.5">22</text>
<text x="322.5" y="42.9">23</text>
<text x="302.8" y="48">4</text>
<text x="302.8" y="50.5">5</text>
<text x="302.8" y="53.1">6</text>
<text x="322.5" y="53.1">19</text>
<text x="322.5" y="50.5">20</text>
<text x="322.5" y="48">21</text>
<text x="302.8" y="55.6">7</text>
<text x="302.8" y="58.2">8</text>
<text x="322.5" y="58.2">17</text>
<text x="322.5" y="55.6">18</text>
<text x="302.2" y="63.2">10</text>
<text x="302.2" y="65.8">11</text>
<text x="302.8" y="60.7">9</text>
<text x="322.5" y="65.8">14</text>
<text x="322.5" y="63.2">15</text>
<text x="322.5" y="60.7">16</text>
<text x="302.2" y="68.3">12</text>
<text x="322.5" y="68.3">13</text>
</g>
<g font-size="1.7" fill="#0f0f0f">
<text x="38.1" y="35.2">ENCODER0_L0</text>
<text x="38.1" y="30.1">ENCODER0_L1</text>
<text x="73.7" y="35.2">ENCODER0_L0</text>
<text x="73.7" y="30.1">ENCODER0_L1</text>
<text x="114.3" y="35.2">ENCODER0_L0</text>
<text x="114.3" y="30.1">ENCODER0_L1</text>
<text x="180.3" y="32.7">LED2</text>
<text x="208.3" y="30.1">RESET</text>
<text x="294.6" y="40.3">NC/TX/D31</text>
<text x="332.7" y="40.3">RAW</text>
<text x="180.3" y="42.8">LED1</text>
<text x="294.6" y="42.8">NC/RX/D22</text>
<text x="332.7" y="45.4">RESET</text>
<text x="38.1" y="53">ENCODER1_L1</text>
<text x="73.7" y="53">ENCODER1_L1</text>
<text x="180.3" y="53">LED0</text>
<text x="284.5" y="50.5">ENCODER1_L1</text>
<text x="284.5" y="53">ENCODER1_L0</text>
<text x="332.7" y="50.5">ROW0</text>
<text x="332.7" y="53">ROW1</text>
<text x="38.1" y="58.1">ENCODER1_L0</text>
<text x="73.7" y="58.1">ENCODER1_L0</text>
<text x="284.5" y="58.1">COL0</text>
<text x="284.5" y="55.5">ENCODER0_L1</text>
<text x="332.7" y="58.1">ROW3</text>
<text x="332.7" y="55.5">ROW2</text>
<text x="284.5" y="63.2">COL2</text>
<text x="284.5" y="65.7">COL3</text>
<text x="284.5" y="60.6">COL1</text>
<text x="332.7" y="65.7">ENCODER0_L0</text>
<text x="332.7" y="63.2">LED2</text>
<text x="332.7" y="60.6">LED1</text>
<text x="284.5" y="68.2">COL4</text>
<text x="332.7" y="68.2">LED0</text>
<text x="208.3" y="78.4">COL0</text>
<text x="215.9" y="83.5">ROW3</text>
<text x="22.9" y="98.7">COL1</text>
<text x="33" y="106.3">ROW0</text>
<text x="94" y="106.3">ROW1</text>
<text x="154.9" y="106.3">ROW2</text>
<text x="22.9" y="129.2">COL2</text>
<text x="22.9" y="157.1">COL3</text>
<text x="22.9" y="185.1">COL4</text>
</g>
</svg>
